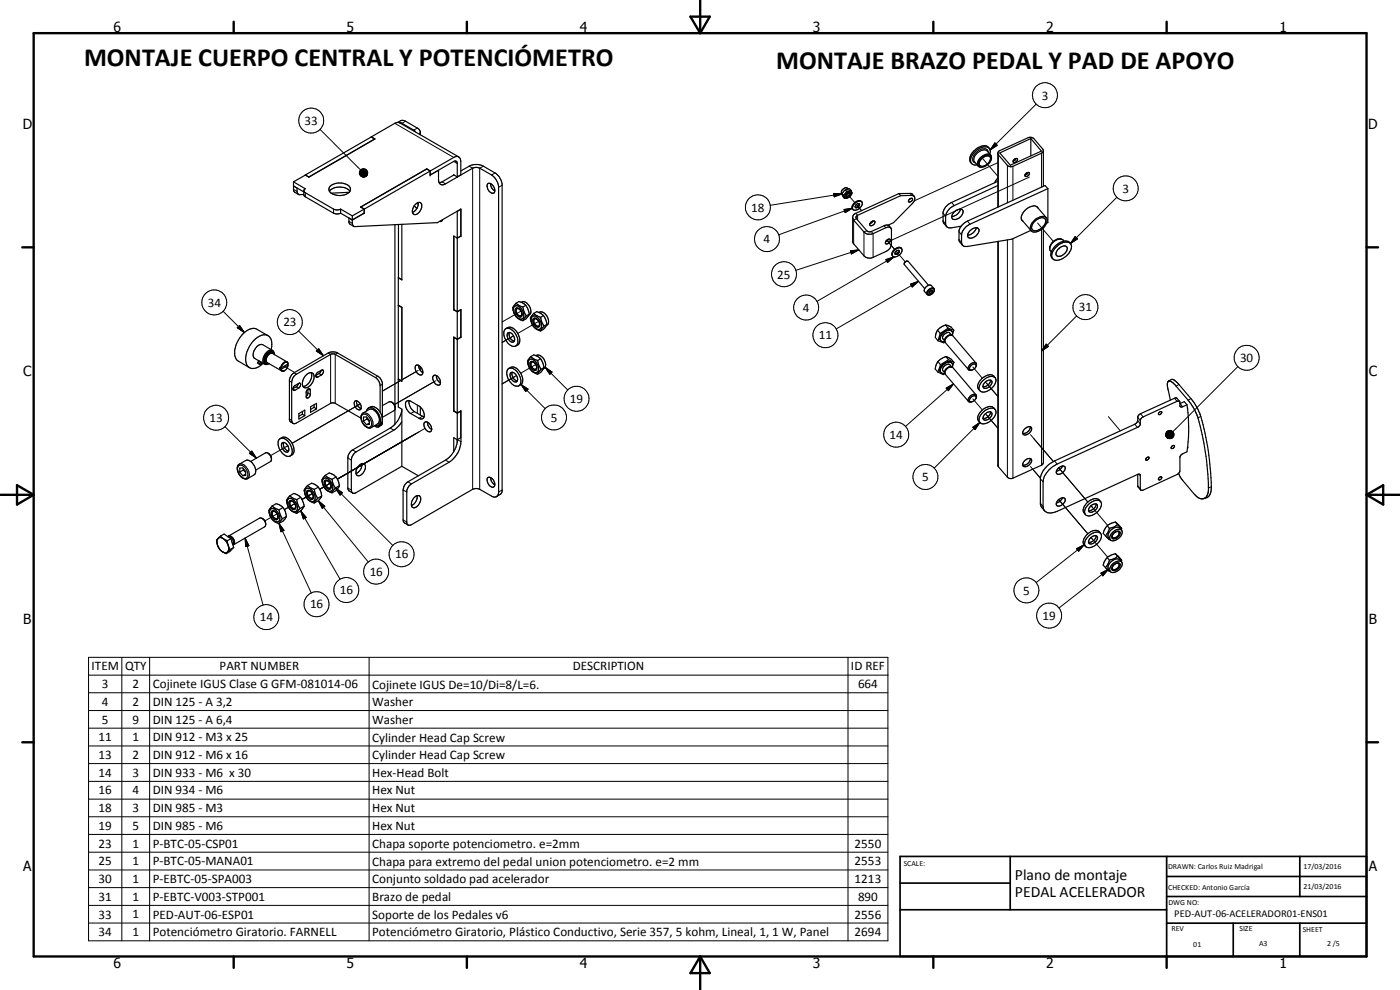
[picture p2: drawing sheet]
<svg xmlns="http://www.w3.org/2000/svg" width="420mm" height="297mm" viewBox="0 0 420 297" stroke-linecap="round" stroke-linejoin="round" font-family="sans-serif">
<g fill="none" stroke="#000" stroke-width=".3">
<path d="M96 38.8l12.2 12.2M118.5 37l17.7 10.2M121.7 36.4l-1.1 .6M125.3 38.4l-1.1 .6v.3M311 31.2l-13.8 13.8M88.1 56.8l1 .6M91.6 57.8v1.3M107.9 51.9l2.1 .8-2.1-.6zM107.9 52.1l2.1 .6-2.1-.3zM107.9 51.6l2.1 1.1-2.1-.8zM107.9 52.4l2.1 .3-1.9-.1zM108 51.3l2 1.4-2.1-1.1z"/>
<path d="M108.1 51.1l.2-.2 1.7 1.8zM108.1 51.1l1.9 1.6-2-1.4zM108.1 52.6l1.9 .1-1.7 .1zM108.3 52.8l1.7-.1zM108.3 50.9l.2-.1 1.5 1.9zM108.5 53l1.5-.3-1.3 .4zM108.5 50.8l.3-.1 1.2 2zM108.7 53.1l1.3-.4zM108.8 50.7l.2-.1 1 2.1zM109 53.1l1-.4zM109 50.6l.3 .1 .7 2zM109.3 53.1l.7-.4z"/>
<path d="M109.3 50.7h.3l.4 2zM109.5 53l.5-.3zM109.6 50.7l.2 .1 .2 1.9zM109.8 50.8l.2 .3v1.6zM110 52.7l-.2 .3zM110 51.1l.2 .2-.2 1.4zM110.2 51.3l.1 .2-.3 1.2zM110.3 52.3l-.3 .4zM110.3 52.1l-.3 .6zM110.3 51.5l-.3 1.2zM110.4 51.8l-.4 .9zM132.7 54.6l1 .6"/>
<path d="M136.2 48.4l1 .7M140.8 49.9l1 .6v96.3M145.1 49.9l-1.1 .6v96.3M148.6 51.9l-1.1 .6M150.7 55.6l-1.1 .6M250.2 58l2.6 .2-2.5 .9zM252.8 58.2l-21.6 3.4M254.3 58.2l2.2 2.6M273.1 58l.5 .6M294.8 47.5l4.7 5.4M296.3 45.3a2.7 2.7 0 0 0-3.7 1.5l-.2 .3a1.21 1.21 0 0 0 .1 1.5M296.6 45.6a1.35 1.35 0 0 0-2.2-.8 3.1 3.1 0 0 0-2.3 3.8l.7 .3"/>
<path d="M298.6 42.9l.7 .7-2.1 1.4zM299.5 48.8l-25.1 11.5M299.6 46.4v15.7M302.3 49.6v11.3M304 49.9v10.2M308.9 53.1l-42.4 19.5 2 2.2-2.4-2.7M312.6 46v10.2M335.2 59.2l-13.9 13.9M100.1 62.7v1.3M104.7 66.4l1 .6M125.3 62.3l-.3 .1M253.3 62.9l2.5-.4-2.2 1.3z"/>
<path d="M255.2 75.3l2.5-.3-2.2 1.2zM255.8 62.5l-22.1 7.9M256.8 64l.6 .6v1.4M257 61.4l1.6 1.8-1.4-1.6M257 65.6l-.8 .4v7.2M257.7 75l-18.9 6.1M260.1 69.2l-.8 .4v7.2M261.5 69.5l.5 .6v7.1M265.3 67.7l.5 .6M265.8 77.9l2.5-.8-2 1.6zM268.3 77.1l-23.1 13.3M268.9 75.4l2.8 3.2"/>
<path d="M283 64l.8 .9M283 66.3l.8 .9M285.6 60.7l.8 1M287.8 69.6l.8 .9M287.8 71.9l.8 .9M290.4 66.3l.7 1M299.6 72.4v67.6M302.3 72v71.2M304 71.6v71.9M311.4 66.9l4.7 5.5M312.6 68.8v70.8M317.8 74.5l.2 .2"/>
<path d="M322.7 71l.7 .7-2.1 1.4zM67 93.4l6.4 6.4M71.2 98.3l.7-.6 1.5 2.1zM89.6 99.3l7.5 7.4M156.4 93.3l-5.7 3.3M161.7 96.4l-6.3 3.6M273.3 85.3l2.4-.9-1.9 1.7zM275.7 84.4l-24.7 14.3M278.8 87a.78 .78 0 0 1 .9-.5 .78 .78 0 0 1 .6 .8 1.27 1.27 0 0 1-2 .9l.2-.8zM280.3 86.5a1.58 1.58 0 0 0-2.1 1.8M323.1 94.8l-10.5 10.5M85.2 109.9l3.2 1.9"/>
<path d="M86.9 114.3l.6 .4M87.9 116.7l.6 .4M88.3 111.8l.7 .5M88.9 116.1l.7 .4M92.4 117.9l.7 .4M92.5 116.7l.6 .4M94.8 112.8l.6 .3M94.9 105.3l.8-.7 1.4 2.1zM95.7 112.1l.8 .4M98.5 105.9l.7 .4v14.7M101.3 105.9l-.7 .4v14.7M113.4 112.9l-.7 .4"/>
<path d="M114.8 115.3l-.7 .4M125.5 111.1l-10.7 6.2 9.9-5.7M130.8 114.2l-12.4 7.2 11.7-6.8M154.1 100.8l-3.4 1.9M155 112.7l-4.3 2.5 3.8-2.2M156.4 115.4l2.1 1.4-.7 .7zM156.4 115.4l7.2 7.2M160.8 109.3l-4.5 2.7M163.6 110.2l2.1 1.4-.7 .7zM163.6 110.2l6.8 6.8M284 116.5l2.2-1.3-1.6 2zM286.2 115.2l-14.4 12.7"/>
<path d="M292 110.1l2.8 3.4M292 119.7l2.8 3.3M295.7 114.6l3.8 4.3-3.3-3.8M314 103.3l.7 .6-2.1 1.4zM352.5 119.5l.8 .9M353.8 115.4l-.8 .5M357.4 119.6l-.8 .5M371.5 110l-19.5 19.5M67.5 128l9.5 9.5M71.6 139.7a1.59 1.59 0 0 1 2.3 1.1 1.68 1.68 0 0 1-.2 2.8 2.74 2.74 0 0 1-2.1-3.9zM71.8 139.3a2.89 2.89 0 0 1 3 2.9l-.2 1.1-.3 .3M74.8 136l.8-.7 1.4 2.2z"/>
<path d="M85.9 134l.5-.3-5.2 3M86.9 125.7l.6 .4M87.7 133l20.4-11.8zM104.4 137.4l1 .6M105.8 135l1 .6M108.6 124.6a1.41 1.41 0 0 1 2.2 .6 2.23 2.23 0 0 1 .2 3 2.81 2.81 0 0 1-2.6-3.1zM108.9 124a2.23 2.23 0 0 1 2.6 1.6l.5 1.6-.5 1.1M114.8 126.7l-.2 .2M117.1 128.4l1.1 .7M124.3 123.5l-1 .6M125.3 121.5v2.5M126.8 124.9l-1 .6"/>
<path d="M127.5 128.6l-26.3 15.2M133.7 138l1.1 .7M137.2 131.9l1.1 .6M292 128.2l2.1-1.5-1.5 2.2zM294.1 126.7l-13.7 13.8M295.7 124.1l3.8 4.3-3.3-3.8M309.3 130.4l6.8 8.1-5.9-6.9M309.3 140l2.9 3.5M316.5 138.3l.8 .9M332.6 125l3.6 4.3M340.6 127.3l.8 .9M341.4 126.2l.8 1"/>
<path d="M341.4 125.2l.8 1M342.3 124.1l.8 1M349.8 130.3l.4 1zM349.8 130.6l.4 .7zM349.9 130l.3 1.3zM349.9 130.8l.3 .5zM350 129.8l.2 1.5zM350 131.1l.2 .2zM350.2 129.5l.1-.1-.1 1.9zM350.2 129.5v1.8l-.2-1.5zM350.2 131.3l.5 .3zM350.2 131.3l.7 .3z"/>
<path d="M350.2 131.3l1 .3zM350.2 131.3l1.3 .3zM350.2 131.3l1.5 .2zM350.2 131.3h1.7l-.2 .2zM350.2 131.3l1.9-.2-.2 .2zM350.2 131.3l2-.4-.1 .2zM350.2 131.3l2.1-.7-.1 .3zM350.2 131.3l2.1-1v.3zM350.2 131.3l2.1-1.2v.2zM350.2 131.3l2-1.5 .1 .3zM350.2 131.3l1.9-1.7 .1 .2zM350.3 129.4l.3-.2-.4 2.1z"/>
<path d="M350.6 129.2h.2l-.6 2.1zM350.8 129.2h.3l-.9 2.1zM351.1 129.2h.3l-1.2 2.1zM351.4 129.2l.3 .1-1.5 2zM351.7 129.3l.2 .1-1.7 1.9zM351.9 129.4l.2 .2-1.9 1.7zM354.1 121.1l.9 .9M356.4 134.2h.1M356.4 134.2v.1M360.4 124.9l-.9 .5M83.1 154.2l-3.6 2.1M83.7 157.1l1.5 2-.9 .5z"/>
<path d="M83.7 157.1l9.7 20.8M88.5 151.1l-3.2 1.8M90.2 153.3l1.7 1.9-.9 .5zM90.2 153.3l11.9 20.5M93.8 148.1l-3.2 1.8M95.5 150.2l2 1.7-.8 .6zM95.5 150.2l15 18.4M99.1 145l-3.1 1.8M100.7 146.4l2.1 1.4-.7 .7zM100.7 146.4l17.2 17.3M104.4 146.4l1 .6M121 147l1.1 .6"/>
<path d="M121 156l1.1 .6M122.4 144.6l1.1 .6M150.7 147l-1.1 .6M312.2 151l.8 .9M312.2 143.7l.8 .9M318.5 141.4l-.8-1 8.8 10.2-7-8.2M318.5 150.9l-.8-1 8.8 10.2-7-8.2M327.8 152.2l-.4-.4 5 5.8M341.4 145.8l.8 .9M341.9 142.3l.3 .4M363.5 146.1l-.8 .3M73.6 161.5l1.1 2.2-1 .3z"/>
<path d="M73.6 161.5l5.3 20M323.1 164.6l2.3-1.2-1.7 2zM325.4 163.4l-14.4 11.4M327.8 161.7l-.4-.4 5 5.9M330.4 172l2.2-1.2-1.6 2zM332.6 170.8l-14.8 11.6M26.6 197.2h239.9v85.1h-239.9zM36.6 197.2v85.1M44.9 197.2v85.1M110.8 197.2v85.1M254.5 197.2v85.1M26.6 202.6h239.9"/>
<path d="M26.6 207.9h239.9M26.6 213.2h239.9M26.6 218.5h239.9M26.6 223.8h239.9M26.6 229.1h239.9M26.6 234.4h239.9M26.6 239.8h239.9M26.6 245.1h239.9M26.6 250.4h239.9M26.6 255.7h239.9M26.6 261h239.9M26.6 266.3h239.9"/>
<path d="M26.6 271.7h239.9M26.6 276.9h239.9"/>
<circle cx="93.4" cy="36.2" r="3.7"/>
<circle cx="313.6" cy="28.6" r="3.8"/>
<circle cx="337.8" cy="56.5" r="3.8"/>
<circle cx="227.5" cy="62.2" r="3.8"/>
<circle cx="230.2" cy="71.7" r="3.7"/>
<circle cx="64.3" cy="90.8" r="3.7"/>
<circle cx="87" cy="96.6" r="3.7"/>
<circle cx="235.3" cy="82.3" r="3.8"/>
<circle cx="241.9" cy="92.3" r="3.7"/>
<circle cx="325.7" cy="92.1" r="3.7"/>
<circle cx="173" cy="119.6" r="3.7"/>
<circle cx="247.7" cy="100.6" r="3.8"/>
<circle cx="374.1" cy="107.4" r="3.7"/>
<circle cx="64.9" cy="125.3" r="3.8"/>
<circle cx="166.3" cy="125.2" r="3.8"/>
<circle cx="269" cy="130.4" r="3.8"/>
<circle cx="277.7" cy="143.1" r="3.8"/>
<circle cx="103.9" cy="177" r="3.7"/>
<circle cx="112.9" cy="171.5" r="3.8"/>
<circle cx="120.5" cy="166.3" r="3.7"/>
<circle cx="308" cy="177.1" r="3.7"/>
<circle cx="79.9" cy="185.2" r="3.8"/>
<circle cx="95" cy="181.3" r="3.7"/>
<circle cx="314.9" cy="184.7" r="3.8"/>
</g>
<g fill="none" stroke="#000" stroke-width=".35">
<path d="M119.3 36.7l-.8 .3-7 4.1M119.3 36.7l.7 .2 17.7 10.2M119.3 36.7l1.1-.5h1l3.9 2.2a1.31 1.31 0 0 1 .6 1.9M119.5 36.7l.9 .2 4 2.3 .2 .3M126.1 39.7v.7M88.1 54.6l.1 2.8 1.4 .9M88.1 54.6l3.5 2-.4 .6M89.6 58.3h1.6M91.2 57.6l-3.1-1.8 1 .6 .1 1.5 .4 .4M91.2 57.2l.2 .5 9 5.2 1.1 .1 .7-.3M91.2 57.2v1.3l.2 .4 8.7 5.1 1.1 .2 1-.2M91.6 52.5v.1"/>
<path d="M91.6 52.5l-3.5 2.1M98.9 57.4a4.3 4.3 0 0 1 6.1 0M99.1 55.9a4.4 4.4 0 0 1 6 .3 1.53 1.53 0 0 1-1.2 2.1 4.1 4.1 0 0 1-5.1-1.2l-.1-.5zM104.8 57.7l-5.4 .3M111.4 41.1l1.1 .6-19.8 11.4-1.1-.6M111.4 41.1l-19.8 11.4M111.5 41.1h.1M111.5 41.1l1 .6-19.8 11.4-1.1-.6M128 50.7l-19.7 11.4M128 50.7l1.1 .6M128.1 50.7l1 .6M128.1 50.7h.1"/>
<path d="M128.1 50.7l-19.9 11.4M129.1 51.3v1.2l7.1-4.1 .6-.1 .4 .8v4M129.1 51.3l-19.8 11.4M131.6 51.1v2.9a1.28 1.28 0 0 0 .6 1.3 1.28 1.28 0 0 0 1.5-.1l8.7-4.9 1.6 .2 3.5 2a5.1 5.1 0 0 1 2.1 3.4v92.1l-.6 1M136.2 52.5l1 .6M136.2 52.5l-3.5 2.1-.9 .3M137.7 47.1l.4 .5 .2 .8v4.1l-1.1 .6M137.7 47.1l-.7-.2-.6 .2-7.3 4.2M138.3 51.3l2.5-1.4a4.6 4.6 0 0 1 4.3 0l3.5 2a5.2 5.2 0 0 1 2.1 3.3v92.1l-.4 1-1.3 .7M146.4 55.2a1.69 1.69 0 0 1 2.1 1.6v.6a.88 .88 0 0 1-.8 .6 .88 .88 0 0 1-.9-.6l-.5-1.1zM147.2 55.1a2.43 2.43 0 0 0 1.3 2.2M252.8 58.2l.6 1.3"/>
<path d="M252.8 58.2l.3 .4M253.1 58.6l.3 .9M253.7 56.9l-.9 1.3M253.7 56.9l.5-.1a.98 .98 0 0 1 1.2 .3M253.7 56.9l.4 .5M253.8 58.3l1-.7a.66 .66 0 0 1 .7 .5 .66 .66 0 0 1-.4 .7 1.01 1.01 0 0 1-1.5 .4zM254.1 57.4l-1 1.2M254.2 58.2l.2-.2a.45 .45 0 0 1 .7 0 .45 .45 0 0 1-.2 .7l-.5 .3h-.4l-.1-.4zM254.2 58.1l-.2 .3M254.5 58h.4a.63 .63 0 0 1-.2 .7 .63 .63 0 0 1-.8 0l.1-.2M254.5 58l-.2 .1M254.5 56.7a1.21 1.21 0 0 0-1.4-.1 1.21 1.21 0 0 0-.5 1.4l.2 .1"/>
<path d="M255.3 58.7a1.97 1.97 0 0 1-1.9 .8M255.4 57.1a1.01 1.01 0 0 1-.1 1.6M255.4 57.1l-1.3 .3M269.8 58.1l-13 5.9-.7 .6a1.22 1.22 0 0 0 .1 1.4l3.1 3.6a2.42 2.42 0 0 0 2.7 .5l3.8-1.8a1.04 1.04 0 0 1 1.7 .6v4.4a2.96 2.96 0 0 1-1.7 2.2l-4.4 1.9h-1.1l-1-.6-3.3-4-.1-7.6M269.8 58.1l3.5-.1 .4 .2 .7 .7M269.8 58.1l.5 .6M270.3 58.7l3.3-.1 .6 .2 .3 .4a1.95 1.95 0 0 1-.7 1.9l-5.6 5.7-1.7 .8M270.3 58.7l-12.9 5.9-.5 .6 .1 .4 3.4 3.9h1.1l4.1-1.9h.9M272.9 59.9a.49 .49 0 0 1 .5-.4 .49 .49 0 0 1 .4 .4 .72 .72 0 0 1-.4 .6 .72 .72 0 0 1-.8-.1zM273.2 59.6l-.4 .3M292.5 48.6l1 1.2M294.6 47.7a1.73 1.73 0 0 1 2.6-.5 2.52 2.52 0 0 1-3 2.5 1.38 1.38 0 0 1 .4-2z"/>
<path d="M296.3 45.3l1 1.2M296.9 44.5a2.37 2.37 0 0 0-3.5-.1 4 4 0 0 0-2.2 4.1l.4 .6M296.9 44.5a2.88 2.88 0 0 0-3.6 .5 3.4 3.4 0 0 0-1.9 3.8l.6 .6 1.3 .1M296.9 44.5l.3 .8-.1 .9M297.5 47a1.71 1.71 0 0 0-2.7 .2 1.82 1.82 0 0 0-.8 2.9l.3 .1M297.5 47.2a3.3 3.3 0 0 1-3.2 3M297.5 47.3a1.24 1.24 0 0 0-.7-1.1 1.24 1.24 0 0 0-1.4 .3 2.74 2.74 0 0 0-1.9 3.2l.8 .5M299.5 55.7l-13.1 6a4.3 4.3 0 0 0-2.6 3.2v2.3a1.28 1.28 0 0 0 1.7 1.2l2.9-.5M299.5 54.4l-13.9 6.3a4.6 4.6 0 0 0-2.6 3v2.8l1.1 1.5M299.5 53.5l-1 1.3M300 45.9l9.4-4.3 3.1 3.7-9.3 4.3zM304.4 47.8a.51 .51 0 0 1 .6-.3 .51 .51 0 0 1 .3 .6l-.6 .6-.5 .1-.2-.3z"/>
<path d="M305 47.5l-.5 .6-.4 .2M307.8 52.2a.6 .6 0 0 1 .6-.5 .6 .6 0 0 1 .5 .4 .8 .8 0 0 1-.5 .7 .8 .8 0 0 1-.8-.1zM308.5 51.7l-.2 .5-.7 .3M309.4 41.6v5.2M313.1 45.3l-.5 .7-9.1 4-1-.2-3-3.7M313.1 55.9v-10.8l-2.9-3.5-.6-.4h-.8l-8.8 4-.5 .5v16.4M314.5 56.6l-23.4 10.7a4.3 4.3 0 0 0-2.5 3.2v2.3a1.24 1.24 0 0 0 1.7 1.2l13.4-2.2 5.7-2.7M314.5 56.6l-.9-.9-23.2 10.6a4.5 4.5 0 0 0-2.6 3l.1 3 .9 1.3M314.5 56.6v10.2l-.4 .2M102.2 64l3.5 2M102.2 62.7l3.5 2.1M102.2 62.7v1.3"/>
<path d="M105.7 66l-1-.6 .1 1.7 1.4 .8M105.7 64.8v2.2l.5 .9M106.2 67.9l25.1-1.1 7-4.1v8.2M108.3 62.1h.1M108.3 62.1l1 .6M109.3 63.9h.1M109.3 62.7l-3.6 2.1M109.3 63.9l-3.6 2.1M109.3 62.7v1.3l-3.6 2M118.5 67.4v54.4M119.6 67.4v15.9M120.6 67.3v16.7l-1.1-.6"/>
<path d="M124.3 61.7l.8 .8M124.4 61.6a1.24 1.24 0 0 1 2.1-.5 2.69 2.69 0 0 1-2.1 3.3 1.46 1.46 0 0 1-.3-2.3zM125.1 62.5l-.8 1-.5 .3M125.3 60.9l.2 .4M125.5 61.3l-.4 1.2M125.5 60.7v.6M132.8 65.9l-.3 .5h-.6M136.2 70.9v22M137.1 63.4h.1M137.2 63.4v38.4M137.2 71.4l-1-.6v22.2M138.2 62.8h.1"/>
<path d="M138.3 70.8v.1M138.3 70.8l-1.1 .6M138.3 62.8v8M138.3 62.8l-1.1 .6M138.3 70.9l-1.1 .6M256.4 60.9a1.39 1.39 0 0 1 2.4-.1 2.21 2.21 0 0 1-2.7 2.1l-.4-.8zM257.8 61.1a1.09 1.09 0 0 1-1.1 1M257.8 61.1h-.5l-.5 .4-.1 .6M257.8 61.1a.82 .82 0 0 1-.2 1 .82 .82 0 0 1-.9 0M258.6 60.5a2.12 2.12 0 0 0-2.7 2.3M261.3 66.7l.8-.4a.6 .6 0 0 1 .5 .6 .6 .6 0 0 1-.5 .6 .58 .58 0 0 1-1 .2 .58 .58 0 0 1 .2-1zM262 66.3l-.3 .5-.6 .3"/>
<path d="M266 72.2a.65 .65 0 0 1 .6-.5 .65 .65 0 0 1 .6 .6 1.07 1.07 0 0 1-1.4 .7zM266.5 67.6l.9 .8M266.6 71.8l-.8 .8M268.8 75.5l.3-.3a.43 .43 0 0 1 .6-.1 .43 .43 0 0 1 .2 .6l-.3 .3a.53 .53 0 0 1-.8 .4 .53 .53 0 0 1 0-.9zM269.8 75.1a.96 .96 0 0 1-1.2 1.1M270.5 74.5a1.46 1.46 0 0 1-.7 2.1l-1.1 .5-.8-.2M270.5 74.5a2.1 2.1 0 0 0-2.6 2.4M270.5 74.4a1.94 1.94 0 0 0-2.1 .4 1.94 1.94 0 0 0-.5 2.1M272.2 78.4l-.8 .6M286.2 63.8a1.94 1.94 0 0 1 2.7-.8 2.35 2.35 0 0 1-3.1 2.7 1.49 1.49 0 0 1 .4-1.9zM288.2 62.7a2.87 2.87 0 0 1-2.5 2.2M291.2 69.1a1.75 1.75 0 0 1 2.6-.3 2.47 2.47 0 0 1-3.2 2.4l-.2-.8z"/>
<path d="M293 68.3a2.89 2.89 0 0 1-2.6 2.2M306.6 65.9l2.8 3.3M310.4 66.5a2.53 2.53 0 0 1 3.3-.8 3.1 3.1 0 0 1-3 3.6 1.19 1.19 0 0 1-1.1-.8 1.19 1.19 0 0 1 .4-1.4zM310.6 66a2.67 2.67 0 0 1 3.5-.6 3.5 3.5 0 0 1-2.4 3.9 1.49 1.49 0 0 1-1.6 .3 1.49 1.49 0 0 1-.9-1.4l.3-1zM311.1 62l2.9 3.3M311.6 62.5a1.79 1.79 0 0 0-2.8-.3 3.3 3.3 0 0 0-2.1 3.8l.3 .3M313.1 68.3v70.5l-.5 .8-9.1 4-1-.3-2.9-3.3-.1-.4v-67.2M316.7 74.4a3.8 3.8 0 0 1 4.4-1.5 2.31 2.31 0 0 1-.3 3.1 4.3 4.3 0 0 1-4.5 1.9 1.82 1.82 0 0 1-.1-2.8zM317.4 74.9a1.75 1.75 0 0 1 2.8-.6 2.5 2.5 0 0 1-3.1 2.5l-.2-.6zM318.5 71.7l.8 .6M318.5 71.7a3.6 3.6 0 0 0-3.5 2.7M318.5 71.7a3.1 3.1 0 0 0-3.4 3.4l.4 .5"/>
<path d="M319.3 72.3l1.3 .1 .7 .7M319.3 72.3a4.9 4.9 0 0 0-3.9 4.5l.5 .8M119.5 91.7v22l1.1 .6M119.5 91.7l1.1 .5M119.5 83.4v8.2l1.1 .6M119.6 83.3l1 .6M119.6 91.6l-.1 .1M119.6 83.3l-.1 .1M120.6 92.2v22.2l-1.1-.6M136.2 93l1 .6 1.1-.6M136.2 92.9l1 .6 1.1-.6v8.3M136.2 92.9v.1"/>
<path d="M138.2 92.9l.1 .1M138.3 93v8.1l-1.1 .7M151.5 98.8a2.02 2.02 0 0 1 3.3 .4 3.2 3.2 0 0 1 .6 4.3 2.42 2.42 0 0 1-3.6-1.3 3.2 3.2 0 0 1-.3-3.4zM152 98.6a3.6 3.6 0 0 1 3.4 3.8v.6l-.6 .8M152.3 99.9a1.52 1.52 0 0 1 2.1 1.6 .84 .84 0 0 1-.4 1.2 .84 .84 0 0 1-1.1-.5 2.05 2.05 0 0 1-.6-2.3zM152.9 99.7a2.13 2.13 0 0 0 1.4 2.7M154.4 91.9a1.96 1.96 0 0 1 2.5 1.4 1.58 1.58 0 0 1-.4 2.5 2.8 2.8 0 0 1-2.1-3.9zM154.9 91l-.4 .4a1.86 1.86 0 0 0-.2 2.7 3.7 3.7 0 0 0 2.6 2.1M154.9 91l1.1 .8 .9 .3M156.2 93.1a.69 .69 0 0 0-.8-.5 .69 .69 0 0 0-.5 .8 1.17 1.17 0 0 0 1.6 1.2v-1M156.2 93.1l.3 .5M156.2 93.1a.84 .84 0 0 0-.9-.7 .84 .84 0 0 0-.7 1 1.72 1.72 0 0 0 1.8 1.6l.3-.6-.2-.8"/>
<path d="M156.4 90.7l1.4 .9M156.4 90.7l-.6-.2-.9 .5M156.5 90.7a1.67 1.67 0 0 1 2.3 1 1.91 1.91 0 0 1-.1 2.8M156.9 92.1l.4 1.5 .6 1.2M157.8 91.6l.7 1.3 .3 1.4M157.8 91.6l-.9 .5M157.9 94.8l-1 1.4M158.7 94.6l-.9 1.1-.9 .5M158.8 94.3l-.1 .3M158.8 94.3l-.9 .5M159.4 96.6l.2 .3M159.5 96.6a1.27 1.27 0 0 1 .6-1.8 2.84 2.84 0 0 1 2.1 3.8 1.96 1.96 0 0 1-2.5-1.4"/>
<path d="M159.5 96.9a3.8 3.8 0 0 0 2.8 2.4M160.1 95.6a1.38 1.38 0 0 1 1.8 1.6 .65 .65 0 0 1-.5 .7 .65 .65 0 0 1-.8-.5 1.04 1.04 0 0 1 0-1.8 1.86 1.86 0 0 1 1.4 2.1 .87 .87 0 0 1-.9 .5 .87 .87 0 0 1-.8-.7l-.4-1.3zM160.2 94l.6 .6 1.5 .6M160.2 94l-1 1.5 .2 1.1M161.7 93.8a2.33 2.33 0 0 1 2.9 2.3l-.1 1.1-.5 .4M161.7 93.8l1.4 .9M161.7 93.8l-.6-.3-.9 .5M162.3 95.2l.2 1.1 .8 1.5M163.1 94.7l.8 1.5 .2 1.1M163.1 94.7l-.8 .5M163.3 97.8l-1 1.5M164.1 97.3l-.7 1.3-1.1 .7"/>
<path d="M164.1 97.3l-.8 .5M278.1 85.9l.7-.3h.6l.9 .9a1.5 1.5 0 0 1-.5 1.6 1.5 1.5 0 0 1-1.6 .2l-.8-1.1zM278.7 85.6l-6.1-7.2a.82 .82 0 0 0-.9 .2 .82 .82 0 0 0-.3 .8l6.1 7.2M278.8 87.6h.1M278.9 87.6l.4 .5M279.5 87v.2M279.5 87.2l.3 .4M279.5 87.2l-.6 .4M279.8 87.6l.1-.5-.6-.1-.5 .5v.5l.5 .1M279.8 87.6l-.5 .5M281.4 99.1l-.5 .9-.2 1.3 .8 .9M281.4 99.1l.8 .9"/>
<path d="M283.7 97.5l-1.6 .8-.7 .8M283.7 97.5l1.7 .6 .8 1M283.7 97.5l.9 1M284.6 98.5l1.6 .6M284.6 98.5l-2.4 1.5M285.7 99.4a2.14 2.14 0 0 0-3 1 1.12 1.12 0 0 0-.5 1.4 1.12 1.12 0 0 0 1.3 .6M286.2 99.1l-.4 1.5M78.4 108.7l-.5 .4 .1 .3M78.4 108.7v.5l-.4 .2M78.4 108.7l-.6-.3-.3 .2v.5l.5 .3M79.4 109.3h.9M80 109.1l.2 .1"/>
<path d="M80.2 109.2l.1 .1M80.4 100.7l-3.3-1.9a4 4 0 0 0-4.6 1.8 7.2 7.2 0 0 0-1.7 7.1l.5 .5 3.6 2.1M80.8 109.1l-.5 .2M81.4 104.9a3.3 3.3 0 0 0-1.3-4.4 5.2 5.2 0 0 0-5.2 3.4 5.4 5.4 0 0 0-.3 6.2 3.4 3.4 0 0 0 4.4-1.1M81.8 105.2l-2.9-1.8a2.74 2.74 0 0 0-2.9 2.8l.3 1.2 3.1 1.9M82 105.7a1.88 1.88 0 0 0-2.5 1.7 1.33 1.33 0 0 0 .5 1.8M82.2 105.8a1.2 1.2 0 0 0-2.1 .3 2.41 2.41 0 0 0-.5 3l.6 .2M82.2 106a1.06 1.06 0 0 0-.7-1 1.06 1.06 0 0 0-1.2 .4 2.93 2.93 0 0 0-1.1 3.7l.2 .2M82.2 106l.2 .4M82.2 106a1.4 1.4 0 0 0-2.2 .8 1.82 1.82 0 0 0 0 2.3M84 110.6l.2 .2M84.2 110.8h.2"/>
<path d="M84.2 110.4h.2M84.2 110.4l-.2-.2v.4M84.2 110.8l.2 .3a.72 .72 0 0 0 1 .1M84.4 110.4l-.4 .2M84.4 110.8l.3 .5h.3M85.4 111.2l-.2 .1M86.1 108.6l-4.3-2.6a1.84 1.84 0 0 0-1.6 2.8l4.3 2.5M86.2 109.3l.2 .3M86.3 108.8a1.24 1.24 0 0 0-1.7 1.1l-.2 .5M86.4 109a.83 .83 0 0 0-.8-.5 .83 .83 0 0 0-.8 .6l-.6 1.3M86.4 108.9v.3M86.4 109.1v.1"/>
<path d="M86.4 109.6l-2 1.2M86.4 109.2l-2 1.2M86.4 109.6l-.2 .8-.8 .8M88.4 115.7l1.2-.6a.51 .51 0 0 1 .7 .2 .51 .51 0 0 1-.3 .7l-1.5 1.1a.6 .6 0 0 1-.6-.4 .6 .6 0 0 1 .3-.7zM89.5 115.1l-.4 .9-1.2 .6M91.6 112.8a1.58 1.58 0 0 1 2.4-.7 3.1 3.1 0 0 1-2.6 4.2 1.72 1.72 0 0 1-.4-2.6zM92.2 117l.5-.4 .4 .3v1.6l-.7 .9-.5-.2v-1.6zM92.4 116.8v1.3l-.5 .8M93.4 111.8a3.3 3.3 0 0 1-2.4 4.2M95.1 112l1.5-1 .5 .3v.3a2.33 2.33 0 0 1-1.9 1.6h-.3l-.1-.4zM96.4 111.1l-.1 .4a2.04 2.04 0 0 1-1.5 1.1M119.5 113.8v8.3l1.1 .7v17.1"/>
<path d="M119.6 113.7l-.1 .1M125.6 109.6l.5 1.5M126.1 110v1.1M126.1 111.1l.8 .7M126.1 110a.88 .88 0 0 0-1.2-.4 .88 .88 0 0 0-.2 1.3 1.68 1.68 0 0 0 1.9 1.5l.3-.6M126.1 110l.7 1 .1 .8M131 112.7a2.27 2.27 0 0 0 1.2 2.2M131 112.7l-.5-.1a.96 .96 0 0 0-.4 1.6 1.35 1.35 0 0 0 2 1.1l.1-.4M131 112.7a2.43 2.43 0 0 1 1.2 2.2M137.2 101.9l-1-.7v22.1l1 .6M137.2 101.9v22M137.2 101.8l-1-.7v22.3"/>
<path d="M138.2 101.2h.1M138.3 101.2l-1.1 .7M152.4 110.8a1.66 1.66 0 0 1 2.6 .5 3.3 3.3 0 0 1 .7 4.4 3.2 3.2 0 0 1-3.5-3.1l-.1-1zM152.7 110.6a2.04 2.04 0 0 1 3.2 .9 2.97 2.97 0 0 1 .4 3.9l-.6 .3M153.2 111.9a1.3 1.3 0 0 1 1.9 1 1.03 1.03 0 0 1-.5 1.7 2.1 2.1 0 0 1-1.4-2.7zM153.7 111.7a2.13 2.13 0 0 0 1.5 2.6M158.6 109.6a1.11 1.11 0 0 1 .1-1.4 1.11 1.11 0 0 1 1.4-.2 2.91 2.91 0 0 1 1.3 3.5 1.96 1.96 0 0 1-2.7-1.6M159.2 108.6l.1-.1a1.5 1.5 0 0 1 1.4 .7 1.5 1.5 0 0 1 0 1.6 1.42 1.42 0 0 1-1.1-2.2 1.56 1.56 0 0 1 1.1 2.5 1.87 1.87 0 0 1-1.5-2.5zM159.3 107l-.2 .2a1.86 1.86 0 0 0-.4 2.7l.8 1.3M159.3 107l.9 .7 1.2 .5M159.7 111.4l1.7 .9M160.9 106.7a2.16 2.16 0 0 1 2.7 2.1 1.34 1.34 0 0 1-.5 1.8"/>
<path d="M160.9 106.7l1.4 1M160.9 106.7l-.7-.2-.9 .5M161.4 108.2l.3 1.4 .7 1.2M162.3 107.7l1 2.6M162.3 107.7l-.9 .5M162.4 110.8l-1 1.5M163.1 110.6l-.8 1.2-.9 .5M163.3 110.3l-.2 .3M163.3 110.3l-.9 .5M281.5 108.5l-.8 2.2 .8 .9M281.5 108.5l.8 .9M281.5 111.6l1.6 .8 .5-.3"/>
<path d="M281.5 102.2l1.7 .7 .4-.3M282.2 100l-.7 2.2M282.3 109.4l-.8 2.2M282.4 102.2a1.89 1.89 0 0 1 .8-2.6 1.55 1.55 0 0 1 2.7 .2l-.2 .8a1.7 1.7 0 0 0-2.2 1.8M282.7 109.6a1.89 1.89 0 0 1 3.1-.5l-.1 1.1a1.7 1.7 0 0 0-2.2 1.8 1.14 1.14 0 0 1-1.3-.4 1.14 1.14 0 0 1 .1-1.4zM283.5 111.8v.2M283.5 111.9l.1 .2M283.5 102.4l7.1 8.5M283.6 112.1l7 8.3M283.9 107l-1.6 .8-.8 .7M283.9 107l1.6 .8 .8 .9M283.9 107l.8 .9"/>
<path d="M284.7 107.9l1.6 .8M284.7 107.9l-2.4 1.5M285.6 110.1l-.5-.6a1.55 1.55 0 0 0-2.1 1.8l.5 .6M285.6 100.6l-.5-.7a1.54 1.54 0 0 0-2.1 1.8l.5 .7M285.7 110.1a2.22 2.22 0 0 0-2.2 1.6M285.7 110.1l7.2 8.4M285.7 100.6l7.2 8.4M285.7 100.6a2.02 2.02 0 0 0-2.2 1.9M285.7 109a2.26 2.26 0 0 0-3.2 1.2l-.3 .8 .1 .6M286.3 108.7l-.5 1.5M290.6 110.9l1 .1M292.9 109a1.73 1.73 0 0 0-2.3 1.9"/>
<path d="M292.9 118.5v1M292.9 109l.1 .7M292.9 118.5a1.73 1.73 0 0 0-2.3 1.9M292.9 119.5l-.4 .6-.9 .5M293 109.7l-.1-.2a1.26 1.26 0 0 0-1.3 0 1.26 1.26 0 0 0-.6 1.2l.2 .3h.5M293 119.3a.92 .92 0 0 0-.9-.6 .92 .92 0 0 0-.9 .7l-.2 1 .6 .2M293 109.7l-.1 .2M293 119.3l-.1 .2M293 109.7l-.4 .8-.9 .5M294.8 114.3a3.2 3.2 0 0 1 3.8-1.1 2.59 2.59 0 0 1-1.2 3.5 2.41 2.41 0 0 1-3.3 .5 2.49 2.49 0 0 1 .7-2.9zM295.5 114.8a1.37 1.37 0 0 1 2.2-.3 1.97 1.97 0 0 1-2.6 1.8v-.8zM297.3 114a2.16 2.16 0 0 1-2.3 2"/>
<path d="M298.7 113.3a1.95 1.95 0 0 0-3.1-.4 3.1 3.1 0 0 0-1.9 3.9l.4 .4M350.7 114.3l1.2-.5 1.7 1.3 4.9 5.9 1.8 3.7a82 82 0 0 1 3.2 21.7v.3a2.44 2.44 0 0 1-1.5 2.7l-.8 .2M71.5 139.5l2.2-1.3a1.72 1.72 0 0 1 2 .7l.6 .8a2.16 2.16 0 0 1-.1 2.8l-1.9 1.1a2.15 2.15 0 0 1-2.5-1.2l-.4-.8a2.19 2.19 0 0 1 .1-2.1zM80.4 136l-.6-.2-4.6 2.7M80.4 136l.4 .3M80.4 136l.4 .2M80.8 136.3l.5 .7 .2 .8M80.8 136.2a1.67 1.67 0 0 1 .7 1.6M81.5 137.8l-.2 .6-4.6 2.7M83.8 131.9a2.12 2.12 0 0 1 3.1 1.1 2.88 2.88 0 0 1 .2 3.8 2.88 2.88 0 0 1-3.3-2.3l-.3-1.2v-1zM84.1 131.6a2.12 2.12 0 0 1 3.2 .9 3.2 3.2 0 0 1 .4 4l-.6 .3M84.6 133a1.63 1.63 0 0 1 2.1 2 .7 .7 0 0 1-.4 .7 .7 .7 0 0 1-.8-.2 2.13 2.13 0 0 1-.9-2.5z"/>
<path d="M85.1 132.8a2.11 2.11 0 0 0 1.5 2.5M88 127l-.9-.5-.2-.5v-12l.1-.6 .5-1 .8-.6 10.2-5.9a3.1 3.1 0 0 1 2.8 0l12.1 7a3.3 3.3 0 0 1 1.4 2.1v12l-.3 .6-.8 .5M89.7 124.1l1.8-1v1.6l-1.8 1zM90.8 123.5v.8M90.8 124.3l.7 .4M90.8 124.3l-1.1 .6M93.2 122l1.8-1v1.7l-1.8 1zM94.3 121.4v.8M94.3 122.2l.7 .5M94.3 122.2l-1.1 .7M106.5 120.4a1.14 1.14 0 0 1 1.6 .8l.3 1.3a.99 .99 0 0 1-1.1 .4 .99 .99 0 0 1-.7-.9l-.3-1zM107 120.3a2.02 2.02 0 0 0 1.4 2.3"/>
<path d="M107.5 140a1.24 1.24 0 0 1 2-.5 2.53 2.53 0 0 1-2.2 3.2 2.01 2.01 0 0 1 .2-2.7zM108.5 124.3l2.3-1.4a2.23 2.23 0 0 1 2.6 1.6l.5 1.3-.2 1.1-2.2 1.4a2.23 2.23 0 0 1-2.8-1.6 2.38 2.38 0 0 1-.2-2.2zM108.6 139.1a2.89 2.89 0 0 1-1.8 3M109.1 126.3v-1.2h.9l.9 1.1v1.1l-.9 .1M109.1 126.3l.9 1.1M110.1 125.7l.8 .8M110.1 125.7l-1 .6M110.2 125.3l-.1 .4M110.6 122.4l-.6 .9M110.6 122.4a2.87 2.87 0 0 1 3.3 2.3 2.26 2.26 0 0 1-.3 2.9M110.6 122.4a2.31 2.31 0 0 1 3.5 1.3l.7 1.8M110.9 126.9l-.9 .5"/>
<path d="M112.3 127.8l.8 .3h.6M113.6 127.6l-1.1 .1M114.1 123.7v-8.3l-.5-1.2-.7-.8-12.4-7.2h-.9l-10.9 6.2-.7 .8-.5 1.5v11.4a.86 .86 0 0 0 .5 .9 .86 .86 0 0 0 1-.1l10.8-6h.7l7.9 4.6M114.1 127.3l-.4 .8M114.8 126.2l-.3 .8-.9 .6M117.8 120.8l-.9-.3-2.1 1.2M117.8 120.8l.7 1.2M117.8 120.8l.3 .3 .5 .9M118.5 122.9v4.4M118.5 122l.1 .2M118.6 122l-.1 .9-.2 .3-3.5 2M120.6 126.5l-2 2.3-11.8 6.8-.6 .6-.6 .9-.2 .9v9a.84 .84 0 0 0 .4 .9 .84 .84 0 0 0 1-.1l13.8-7.9"/>
<path d="M120.6 122.9a7.7 7.7 0 0 1-3.5 5.5l-11.3 6.6a3 3 0 0 0-1.4 2.4v9l.3 .8 1.2 .8M120.6 139.9l4.9 2.8M121.8 120.6l1-.4 3 1.6a2.91 2.91 0 0 1 1.2 3.7l-.8 .2-2.9-1.6a3.2 3.2 0 0 1-1.5-3.5zM122.8 120.2a3.4 3.4 0 0 0 1.5 3.3l3 1.6M126.1 122.1v2.4M127.4 126.7a1.34 1.34 0 0 1 1.9 1.1 1.17 1.17 0 0 1-.3 1.8 2.13 2.13 0 0 1-1.6-2.9zM128.3 126.7a2.31 2.31 0 0 0 1.3 2.2M136.2 123.4l1 .6M136.3 123.3l-.1 .1M137.2 123.9l1.1-.6v9.2a8 8 0 0 1-3.5 6.2l-11.3 6.5a3.3 3.3 0 0 0-1.4 2.1v9.6l.5 .7 .9-.2 18.6-10.7 1.4-.1 4.3 2.4h1.2M137.2 132.4a7.8 7.8 0 0 1-3.5 5.6l-11.3 6.6a3.2 3.2 0 0 0-1.4 2.4v9l.3 .8 1.2 .7M137.2 124v8.5"/>
<path d="M138.2 123.3l.1 .1M138.3 123.4v7.9l-1.1 .7-1-.7v4.2M138.3 123.4l-1.1 .6M290.6 120.4l1 .2M294.7 124a3.7 3.7 0 0 1 3.7-1.3 2.01 2.01 0 0 1-.5 3 3.1 3.1 0 0 1-3.7 1.2 2.11 2.11 0 0 1 .5-2.9zM295.6 124.3a1.27 1.27 0 0 1 2.1-.2 2.13 2.13 0 0 1-2.4 1.9l-.3-.6zM297.3 123.6a2.2 2.2 0 0 1-2.3 1.9M298.7 122.9a1.95 1.95 0 0 0-3.1-.5 3.3 3.3 0 0 0-2.1 3.7l.6 .6M307.3 138.5a1.46 1.46 0 0 1 2.3-.6 1.86 1.86 0 0 1-2.6 1.9l-.1-.6zM307.3 128.9l1.4-.9a.79 .79 0 0 1 .9 .5 .79 .79 0 0 1-.3 1 1.46 1.46 0 0 1-2.4 .6zM309.2 128.1a2.12 2.12 0 0 1-2.3 1.9M309.2 137.6a2.12 2.12 0 0 1-2.3 1.9"/>
<path d="M318.8 139.8a2.39 2.39 0 0 1-1.8 1.6M344 137.4a.4 .4 0 0 1 .5-.3 .4 .4 0 0 1 .3 .4l-.8 .6-.2-.3zM347.9 123.7l.7-.2a.61 .61 0 0 1-.2 .7 .61 .61 0 0 1-.8 0zM351.2 120l-.6-3a3.5 3.5 0 0 1 0-2.5l.6-.2 .9 .6 4.5 5.2a15.6 15.6 0 0 1 2.9 5.3 80.4 80.4 0 0 1 3.2 21.8 2.26 2.26 0 0 1-1.4 2.4h-1.1l-1.4-.9-4.2-5-.9-1.6M351.7 133.9l.1-.1a.38 .38 0 0 1 .6-.1 .38 .38 0 0 1-.1 .6 .41 .41 0 0 1-.7 .3 .41 .41 0 0 1 .1-.7zM354 120.4l.3 1.6h.7l1.2-.5M354 120.4h-.7l-10.8 5.1a2.47 2.47 0 0 0-.3 2l-.6 .6-24.3 11.1a7.1 7.1 0 0 0-4.3 5.4v7.3a2.12 2.12 0 0 0 3 1.9l1.3-.4 24.3-11.1 .6 .2 .1 4.5M354 120.4l-.9-1h-.5l-10.9 5.1a2.17 2.17 0 0 0-.3 1.9l-.8 .9-24.1 11a7.7 7.7 0 0 0-4.3 5v8l.3 .8 1 1.1M354.1 121.1h.1M354.1 121.1l1.3-.6 .8 1M356.2 121.5l.2 1.1M356.4 122.4h.1"/>
<path d="M356.4 122.4l.3 5.7-.3 6.1M356.4 134.3l-.2 1.3-1.5 .7-.6 .8v4.2l-.5 .9-10.5 4.9-.8-.1M72 141.6v-1.1l.8-.1 .9 1.1v1.2h-.9M72 141.6l.8 1.1M73 141l.7 .8M73 141l-1 .6M73.1 140.7l-.1 .3M73.7 142.2l-.9 .5M78.9 155.7l-1-.3-9.3 5.4M78.9 155.7l.4 .4M78.9 155.7l.4 .3 .4 1.1M79.4 156.2l.3 1.2"/>
<path d="M79.7 157.4l-.3 .7-9.3 5.3M79.7 157.1v.3M81 154.7l.5 .9M81.1 154.7a1.32 1.32 0 0 1 .7-2.1 2.77 2.77 0 0 1 1.8 3.8 1.57 1.57 0 0 1-2-.8M81.1 155l.2 .2M81.4 155.3l1.1 1.3 1.2 .5M81.7 151.8l.8 .7 1.2 .5M81.7 151.8l-.4 .5a1.67 1.67 0 0 0-.3 2.4M81.7 151.8l1.2-.7 1 .4 1 .8M83 154a.69 .69 0 0 0-.6-.6 .69 .69 0 0 0-.7 .4 1.32 1.32 0 0 0 1.6 1.7v-1.1M83 153.9l.3 .5M83 153.9a.85 .85 0 0 0-.8-.6 .85 .85 0 0 0-.8 .7 1.78 1.78 0 0 0 1.8 1.9 1.03 1.03 0 0 0 .1-1.5"/>
<path d="M83.7 153l.3 1.1 .7 1.5M84.7 155.6l-1 1.5M84.9 152.3l.7 1.2 .4 1.4M84.9 152.3l-1.2 .7M86 154.9l-1.1 1.5-1.2 .7M86 154.9l-1.3 .7M86.2 150.9a1.01 1.01 0 0 1 .3-1.2 1.01 1.01 0 0 1 1.3 .1 2.42 2.42 0 0 1 1 3.7 1.91 1.91 0 0 1-2.3-1.6l-.2-.6M87 148.8a2.23 2.23 0 0 0-.4 3.4 3.5 3.5 0 0 0 2.5 1.8M87 148.8l1.1 .8 1 .3M87 148.8l1.2-.8 1.4 .7 .6 .5M88.3 150.9a.84 .84 0 0 0-.9-.8 .84 .84 0 0 0-.7 1.1 1.67 1.67 0 0 0 1.8 1.6l.3-.4-.1-.8M88.3 150.9l-.3-.4-.7-.1a1.27 1.27 0 0 0-.1 1.5 1.27 1.27 0 0 0 1.4 .5l.1-.8"/>
<path d="M88.3 150.9l.2 .2M88.3 150.9l.4 .7M88.6 151.4l.1 .2M89.1 149.9l.2 1.1 .8 1.6M90.1 152.6l-1 1.4M90.2 149.2l.8 1.5 .3 1.1M90.2 149.2l-1.1 .7M91.3 151.8l-1.1 1.5-1.1 .7M91.3 151.8l-1.2 .8M91.6 148.2a1.18 1.18 0 0 1 .4-1.7 1.18 1.18 0 0 1 1.7 .7 2.32 2.32 0 0 1 .4 3.2l-.4 .1a2.72 2.72 0 0 1-2.1-2M91.6 148.2v.3M91.6 148.5l.4 .7"/>
<path d="M92.1 149.4a3.5 3.5 0 0 0 2.2 1.5M92.1 147.3a1.57 1.57 0 0 1 1.7 .7 1.57 1.57 0 0 1-.2 1.9 1.92 1.92 0 0 1-1.5-2.6zM92.3 145.7a2.21 2.21 0 0 0-.8 2.5M92.3 145.7l.6 .5 1.4 .7M92.3 145.7l1.2-.7 1.2 .5 .8 .7M93.3 147.5l-.7-.2a1.29 1.29 0 0 0-.1 1.5 1.29 1.29 0 0 0 1.4 .6 1.52 1.52 0 0 0-.4-1.7M94.3 146.9l.5 1.7 .6 .9M95.4 149.5l-1.1 1.4M95.5 146.2l.7 1.2 .4 1.4M95.5 146.2l-1.2 .7M96.6 148.8l-1.1 1.4-1.2 .7M96.6 148.8l-1.2 .7"/>
<path d="M97 145.5a1.21 1.21 0 0 1-.2-1.4 1.21 1.21 0 0 1 1.1-.7 2.78 2.78 0 0 1 1.7 3.8 1.7 1.7 0 0 1-2.3-1.1l-.2-.3M97.1 145.8a3.8 3.8 0 0 0 2.5 2.1M97.4 144.2a1.07 1.07 0 0 1 1.6 .6l.3 .7 .1 .8a.7 .7 0 0 1-.6 .5 .7 .7 0 0 1-.7-.3 1.9 1.9 0 0 1-.7-2.3zM97.6 142.6a2.08 2.08 0 0 0-.5 3.2M97.6 142.6l.9 .7 1.1 .5M97.6 142.6l1.2-.7 1.4 .6 .7 .6M98.6 144.4l-.6-.2a1.09 1.09 0 0 0-.5 1.1 1.09 1.09 0 0 0 .7 .9 .6 .6 0 0 0 .8 .3 .6 .6 0 0 0 .3-.8l-.1-.4M98.8 144.5l.3 .5M99.6 143.8l.4 1.4 .7 1.2M100.7 146.4l-1.1 1.5M100.9 143.1l.6 1.2 .4 1.4M100.9 143.1l-1.3 .7"/>
<path d="M101.9 145.7l-1 1.5-1.3 .7M101.9 145.7l-1.2 .7M124.3 149.3a1.04 1.04 0 0 1 1.4-.6 1.04 1.04 0 0 1 .5 1.4 2.31 2.31 0 0 1-2.3 2.2 2.25 2.25 0 0 1 .4-3zM125.2 148.7a2.92 2.92 0 0 1-1.7 3M146.4 143.3a1.55 1.55 0 0 1 2 1.4l.1 1.1a1.01 1.01 0 0 1-1.1 .4 1.01 1.01 0 0 1-.8-.9 1.91 1.91 0 0 1-.2-2zM147.2 143.3a2.54 2.54 0 0 0 1.3 2.2M317.5 140.5l.3-.2a1.25 1.25 0 0 1 1.8-.1 1.93 1.93 0 0 1-2.4 2 1.21 1.21 0 0 1 .3-1.7zM317.5 150.1l.3-.2a1.1 1.1 0 0 1 1.8-.2 1.88 1.88 0 0 1-2.5 1.9v-.8zM318.8 149.4l-.8 1.1-1 .4M326.5 151.5a3 3 0 0 1 3.7-1.1 2.36 2.36 0 0 1-.8 3.2 3.1 3.1 0 0 1-3.5 1 2.1 2.1 0 0 1 .6-3.1zM327.3 151.9l.4-.4a1.08 1.08 0 0 1 1.6-.1 1.81 1.81 0 0 1-2.5 2l-.1-.6zM329 151.2a2.12 2.12 0 0 1-2.3 2"/>
<path d="M330.3 150.5a2.34 2.34 0 0 0-3.7 0 2.79 2.79 0 0 0-1.3 3.4l.4 .5M332.3 157.7l-.9 1.3-.3 1 .7 .8M332.3 157.7l.6 .8M332.9 158.5l-.4 1.3-.7 1M333.9 159.7a1.89 1.89 0 0 1 2.8-.5 2.77 2.77 0 0 1-3.3 2.9 1.64 1.64 0 0 1 .5-2.4zM334.3 159.9a.91 .91 0 0 1 1.6 0 1.6 1.6 0 0 1-1.9 1.4l-.2-.6zM334.8 156.6l1.8 1.9M334.8 156.6l.6 .8M334.8 156.6l-1.4 .5-1.1 .6M335.4 157.4l-.8 .6-1.7 .5M335.4 157.4l1.2 1.1M336.6 159.1a1.76 1.76 0 0 0-2.9-.3 1.97 1.97 0 0 0-.5 3.2"/>
<path d="M336.6 158.5l-.1 .5M341.4 142.4v3.6l.9 1M347.9 143.3a.43 .43 0 0 1 .7-.1 .43 .43 0 0 1-.3 .6l-.6 .1zM65.1 162.9l.2 .6M65.3 163.5l.9 1.6M65.3 163.5l.3 .7M65.7 164.5l1 1M66.2 160.8l-1.2 1.3 .1 .8M66.2 160.8l.6 .7M66.2 160.8l1.1-.6 2 1.4M66.5 165.4l.2 .1M66.7 165.5l.3 .2"/>
<path d="M66.7 161.5a1.12 1.12 0 0 0-1.3 0 1.12 1.12 0 0 0-.3 1.4M66.7 161.5l.3 .1M67 165.7l.9 .4M67 161.6l1.2 .6M67 161.6a6.8 6.8 0 0 1 2 3.3M68.2 162.2l.4 1.8a1.17 1.17 0 0 1-.2 1.5 1.17 1.17 0 0 1-1.4 .2M68.4 161l.1-.1a1.63 1.63 0 0 1 1.6 .8 1.63 1.63 0 0 1 0 1.7M68.5 161.1a1.61 1.61 0 0 1 1.4 2.3M69 164.9l-1.1 1.2M69.3 161.6l-1.1 .6M69.3 161.6l.8 2.7M69.6 162.7l.2 .3"/>
<path d="M70.1 163.4l-.2 .1M70.1 164.3l-1.1 1.2-1.1 .6M70.1 164.3l-1.1 .6M326.7 160.8a2.55 2.55 0 0 1 3.8-.5 3.9 3.9 0 0 1-4.2 4 1.69 1.69 0 0 1-.1-2.8zM327.4 161.3a1.17 1.17 0 0 1 1.9-.1 2.05 2.05 0 0 1-2.3 2 1.22 1.22 0 0 1 .4-1.9zM329 160.8a2.13 2.13 0 0 1-2.3 1.9M330.3 160a2.34 2.34 0 0 0-3.7 0 2.83 2.83 0 0 0-1.3 3.4l.4 .5M331.8 160.8l1.1 1.1h.3M331.8 170.3l1.1 1.1h.3M332.3 167.3l.6 .8M332.9 168.1l-.4 1.2-.7 1M334 160.2a1.35 1.35 0 0 1 2.2-.4 1.74 1.74 0 0 1-2.5 1.7v-.6z"/>
<path d="M334.2 169.5l.9-.5a.65 .65 0 0 1 .8 .4 .65 .65 0 0 1-.3 .8 1.07 1.07 0 0 1-1.8 .4zM334.5 169.3a.85 .85 0 0 1 1-.5 .85 .85 0 0 1 .6 1 1.7 1.7 0 0 1-2.4 1.1l.1-.8 .5-.6M334.8 166.2l1.8 1.9M334.8 166.2a4.1 4.1 0 0 0-3.7 3.3l.7 .8M334.8 166.2l.6 .7M335.4 166.9l-.8 .6-1.7 .6M335.4 166.9l1.2 1.2M336.6 168.6a1.76 1.76 0 0 0-2.9-.3 1.97 1.97 0 0 0-.5 3.2M336.6 168.6a2.63 2.63 0 0 1-3.2 3l-.2-.1M336.6 168.6a2.66 2.66 0 0 0-3.5 2l.1 .9M336.6 168.1l-.1 .4"/>
</g>
<g fill="#000">
<circle cx="129.1" cy="52.5" r=".18"/>
<circle cx="136.2" cy="101.2" r=".18"/>
<circle cx="356.4" cy="122.6" r=".18"/>
<circle cx="356.4" cy="134.2" r=".18"/>
</g>
<g fill="none" stroke="#000" stroke-width=".71">
<path d="M10.1 9.9h400v277.1h-400zM70.1 6.5v3.4M140.1 6.5v3.4M207.2 5h5.8l-2.9 4.9zM210.1 0v9.9M280.1 6.5v3.4M350.1 6.5v3.4M6.7 74.2h3.4M410.1 74.2h3.5M.1 148.5h10M5.1 145.6l5 2.9-5 2.9zM410.1 148.5h10"/>
<path d="M410.1 148.5l5-2.9v5.8zM6.7 222.7h3.4M410.1 222.7h3.5M70.1 287v3.4M140.1 287v3.4M210.1 287v10M210.1 287l2.9 5h-5.8zM280.1 287v3.4M350.1 287v3.4"/>
</g>
<path d="M270.1 257h140v30h-140zM303.2 257v16M350.1 257v30M390.1 257v12M270.1 265h33.1M270.1 273h80M350.1 277h60M350.1 269h60M350.1 263h60M370.1 277v10M390.1 277v10" fill="none" stroke="#000" stroke-width=".51"/>
<g fill="#000">
<path d="M110.3 52.3l-.3 .4zM110.3 52.1l-.3 .6zM110.4 51.8l-.4 .9zM110.3 51.5l-.3 1.2zM110.2 51.3l.1 .2-.3 1.2zM110 51.1l.2 .2-.2 1.4zM109.8 50.8l.2 .3v1.6zM109.3 50.7h.3l.4 2zM109 50.6l.3 .1 .7 2zM108.8 50.7l.2-.1 1 2.1zM108.5 50.8l.3-.1 1.2 2zM108.3 50.9l.2-.1 1.5 1.9z"/>
<path d="M108.1 51.1l.2-.2 1.7 1.8zM108.1 51.1l1.9 1.6-2-1.4zM108 51.3l2 1.4-2.1-1.1zM107.9 51.6l2.1 1.1-2.1-.8zM107.9 51.9l2.1 .8-2.1-.6zM107.9 52.1l2.1 .6-2.1-.3zM108.1 52.6l1.9 .1-1.7 .1zM108.3 52.8l1.7-.1zM108.5 53l1.5-.3-1.3 .4zM108.7 53.1l1.3-.4zM109 53.1l1-.4zM109.3 53.1l.7-.4z"/>
<path d="M109.5 53l.5-.3zM110 52.7l-.2 .3zM250.2 58l2.6 .2-2.5 .9zM298.6 42.9l.7 .7-2.1 1.4zM253.3 62.9l2.5-.4-2.2 1.3zM255.2 75.3l2.5-.3-2.2 1.2zM265.8 77.9l2.5-.8-2 1.6zM322.7 71l.7 .7-2.1 1.4zM71.2 98.3l.7-.6 1.5 2.1zM273.3 85.3l2.4-.9-1.9 1.7zM94.9 105.3l.8-.7 1.4 2.1zM156.4 115.4l2.1 1.4-.7 .7z"/>
<path d="M163.6 110.2l2.1 1.4-.7 .7zM284 116.5l2.2-1.3-1.6 2zM314 103.3l.7 .6-2.1 1.4zM74.8 136l.8-.7 1.4 2.2zM292 128.2l2.1-1.5-1.5 2.2zM350.2 131.3l.5 .3zM350.2 131.3l.7 .3zM350.2 131.3l1 .3zM350.2 131.3l1.3 .3zM350.2 131.3l1.5 .2zM350.2 131.3h1.7l-.2 .2zM350.2 131.3l1.9-.2-.2 .2z"/>
<path d="M350.2 131.3l2.1-.7-.1 .3zM350.2 131.3l2.1-1v.3zM350.2 131.3l2.1-1.2v.2zM350.2 131.3l2-1.5 .1 .3zM350.2 131.3l1.9-1.7 .1 .2zM351.9 129.4l.2 .2-1.9 1.7zM351.7 129.3l.2 .1-1.7 1.9zM351.4 129.2l.3 .1-1.5 2zM351.1 129.2h.3l-1.2 2.1zM350.8 129.2h.3l-.9 2.1zM350.6 129.2h.2l-.6 2.1zM350.2 129.5l.1-.1-.1 1.9z"/>
<path d="M350.2 129.5v1.8l-.2-1.5zM350 129.8l.2 1.5zM349.9 130l.3 1.3zM349.8 130.3l.4 1zM349.8 130.6l.4 .7zM349.9 130.8l.3 .5zM350 131.1l.2 .2zM83.7 157.1l1.5 2-.9 .5zM90.2 153.3l1.7 1.9-.9 .5zM95.5 150.2l2 1.7-.8 .6zM100.7 146.4l2.1 1.4-.7 .7zM73.6 161.5l1.1 2.2-1 .3z"/>
<path d="M323.1 164.6l2.3-1.2-1.7 2zM330.4 172l2.2-1.2-1.6 2z"/>
</g>
<path d="M107.9 52.6h2.1M109.8 50.7v2M350.2 131.1h2M350.4 129.2v2.1" fill="none" stroke="#000" stroke-width=".38"/>
<g font-size="7.9">
<text x="25.2" y="19.7">MONTAJE CUERPO CENTRAL Y POTENCIÓMETRO</text>
<text x="232.9" y="20.6">MONTAJE BRAZO PEDAL Y PAD DE APOYO</text>
</g>
<g font-size="4.7">
<text x="304.6" y="263.9">Plano de montaje</text>
<text x="304.6" y="269.3">PEDAL ACELERADOR</text>
</g>
<g font-size="4.2">
<text x="34" y="9.6">6</text>
<text x="104" y="9.6">5</text>
<text x="174" y="9.6">4</text>
<text x="244" y="9.6">3</text>
<text x="314" y="9.6">2</text>
<text x="384" y="9.6">1</text>
<text x="6.8" y="38.7">D</text>
<text x="410.6" y="38.7">D</text>
<text x="7" y="112.9">C</text>
<text x="410.8" y="112.9">C</text>
<text x="7" y="187.1">B</text>
<text x="410.8" y="187.1">B</text>
<text x="7" y="261.4">A</text>
<text x="410.8" y="261.4">A</text>
<text x="34" y="290.4">6</text>
<text x="104" y="290.4">5</text>
<text x="174" y="290.4">4</text>
<text x="244" y="290.4">3</text>
<text x="314" y="290.4">2</text>
<text x="384" y="290.4">1</text>
</g>
<g font-size="3.9">
<text x="312.6" y="29.9">3</text>
<text x="91.4" y="37.5">33</text>
<text x="336.8" y="57.8">3</text>
<text x="225.5" y="63.5">18</text>
<text x="229.2" y="73">4</text>
<text x="233.3" y="83.6">25</text>
<text x="62.3" y="92">34</text>
<text x="240.9" y="93.6">4</text>
<text x="323.8" y="93.4">31</text>
<text x="85" y="98">23</text>
<text x="245.7" y="101.9">11</text>
<text x="372.1" y="108.6">30</text>
<text x="171.1" y="120.9">19</text>
<text x="62.9" y="126.7">13</text>
<text x="165.3" y="126.5">5</text>
<text x="267" y="131.7">14</text>
<text x="276.7" y="144.4">5</text>
<text x="118.6" y="167.6">16</text>
<text x="110.9" y="172.8">16</text>
<text x="102" y="178.3">16</text>
<text x="307" y="178.4">5</text>
<text x="93" y="182.5">16</text>
<text x="312.9" y="186">19</text>
<text x="78" y="186.4">14</text>
<text x="27.5" y="201.2">ITEM</text>
<text x="37.5" y="201.2">QTY</text>
<text x="65.9" y="201.2">PART NUMBER</text>
<text x="171.9" y="201.2">DESCRIPTION</text>
<text x="255.4" y="201.2">ID REF</text>
<text x="30.6" y="206.5">3</text>
<text x="39.7" y="206.5">2</text>
<text x="45.8" y="206.5">Cojinete IGUS Clase G GFM-081014-06</text>
<text x="111.7" y="206.6">Cojinete IGUS De=10/Di=8/L=6.</text>
<text x="257.5" y="206.5">664</text>
<text x="30.6" y="211.8">4</text>
<text x="39.7" y="211.8">2</text>
<text x="45.8" y="211.8">DIN 125 - A 3,2</text>
<text x="111.7" y="211.9">Washer</text>
<text x="30.6" y="217.1">5</text>
<text x="39.7" y="217.1">9</text>
<text x="45.8" y="217.1">DIN 125 - A 6,4</text>
<text x="111.7" y="217.2">Washer</text>
<text x="29.6" y="222.4">11</text>
<text x="29.6" y="227.8">13</text>
<text x="39.7" y="222.4">1</text>
<text x="39.7" y="227.8">2</text>
<text x="45.8" y="222.4">DIN 912 - M3 x 25</text>
<text x="45.8" y="227.8">DIN 912 - M6 x 16</text>
<text x="111.7" y="222.5">Cylinder Head Cap Screw</text>
<text x="111.7" y="227.8">Cylinder Head Cap Screw</text>
<text x="29.6" y="233">14</text>
<text x="39.7" y="233">3</text>
<text x="45.8" y="233">DIN 933 - M6 x 30</text>
<text x="111.7" y="233.1">Hex-Head Bolt</text>
<text x="29.6" y="238.4">16</text>
<text x="39.7" y="238.4">4</text>
<text x="45.8" y="238.4">DIN 934 - M6</text>
<text x="111.7" y="238.4">Hex Nut</text>
<text x="29.6" y="243.7">18</text>
<text x="39.7" y="243.7">3</text>
<text x="45.8" y="243.7">DIN 985 - M3</text>
<text x="111.7" y="243.7">Hex Nut</text>
<text x="29.6" y="249">19</text>
<text x="39.7" y="249">5</text>
<text x="45.8" y="249">DIN 985 - M6</text>
<text x="111.7" y="249">Hex Nut</text>
<text x="29.6" y="254.3">23</text>
<text x="39.7" y="254.3">1</text>
<text x="45.8" y="254.3">P-BTC-05-CSP01</text>
<text x="111.7" y="254.4">Chapa soporte potenciometro. e=2mm</text>
<text x="256.5" y="254.3">2550</text>
<text x="29.6" y="259.6">25</text>
<text x="39.7" y="259.6">1</text>
<text x="45.8" y="259.6">P-BTC-05-MANA01</text>
<text x="111.7" y="259.7">Chapa para extremo del pedal union potenciometro. e=2 mm</text>
<text x="256.5" y="259.6">2553</text>
<text x="29.6" y="264.9">30</text>
<text x="39.7" y="264.9">1</text>
<text x="45.8" y="264.9">P-EBTC-05-SPA003</text>
<text x="111.7" y="265">Conjunto soldado pad acelerador</text>
<text x="256.5" y="264.9">1213</text>
<text x="29.6" y="275.6">33</text>
<text x="29.6" y="270.3">31</text>
<text x="39.7" y="275.5">1</text>
<text x="39.7" y="270.3">1</text>
<text x="45.8" y="275.6">PED-AUT-06-ESP01</text>
<text x="45.8" y="270.3">P-EBTC-V003-STP001</text>
<text x="111.7" y="275.6">Soporte de los Pedales v6</text>
<text x="111.7" y="270.3">Brazo de pedal</text>
<text x="256.5" y="275.6">2556</text>
<text x="257.5" y="270.3">890</text>
<text x="29.6" y="280.9">34</text>
<text x="39.7" y="280.9">1</text>
<text x="45.8" y="281">Potenciómetro Giratorio. FARNELL</text>
<text x="111.7" y="281">Potenciómetro Giratorio, Plástico Conductivo, Serie 357, 5 kohm, Lineal, 1, 1 W, Panel</text>
<text x="256.5" y="280.9">2694</text>
</g>
<text font-size="3.1" x="352.4" y="275.2">PED-AUT-06-ACELERADOR01-ENS01</text>
<g font-size="2.4">
<text x="271.2" y="259.7">SCALE:</text>
<text x="350.6" y="260.8">DRAWN: Carlos Ruiz Madrigal</text>
<text x="391.2" y="260.6">17/03/2016</text>
<text x="350.6" y="267.1">CHECKED: Antonio García</text>
<text x="391.2" y="266.7">21/03/2016</text>
<text x="350.6" y="271.4">DWG NO:</text>
<text x="351.6" y="279.3">REV</text>
<text x="372" y="279.4">SIZE</text>
<text x="391" y="279.6">SHEET</text>
<text x="358.1" y="284.1">01</text>
<text x="377.9" y="283.8">A3</text>
<text x="398.3" y="283.8">2 /5</text>
</g>
</svg>
